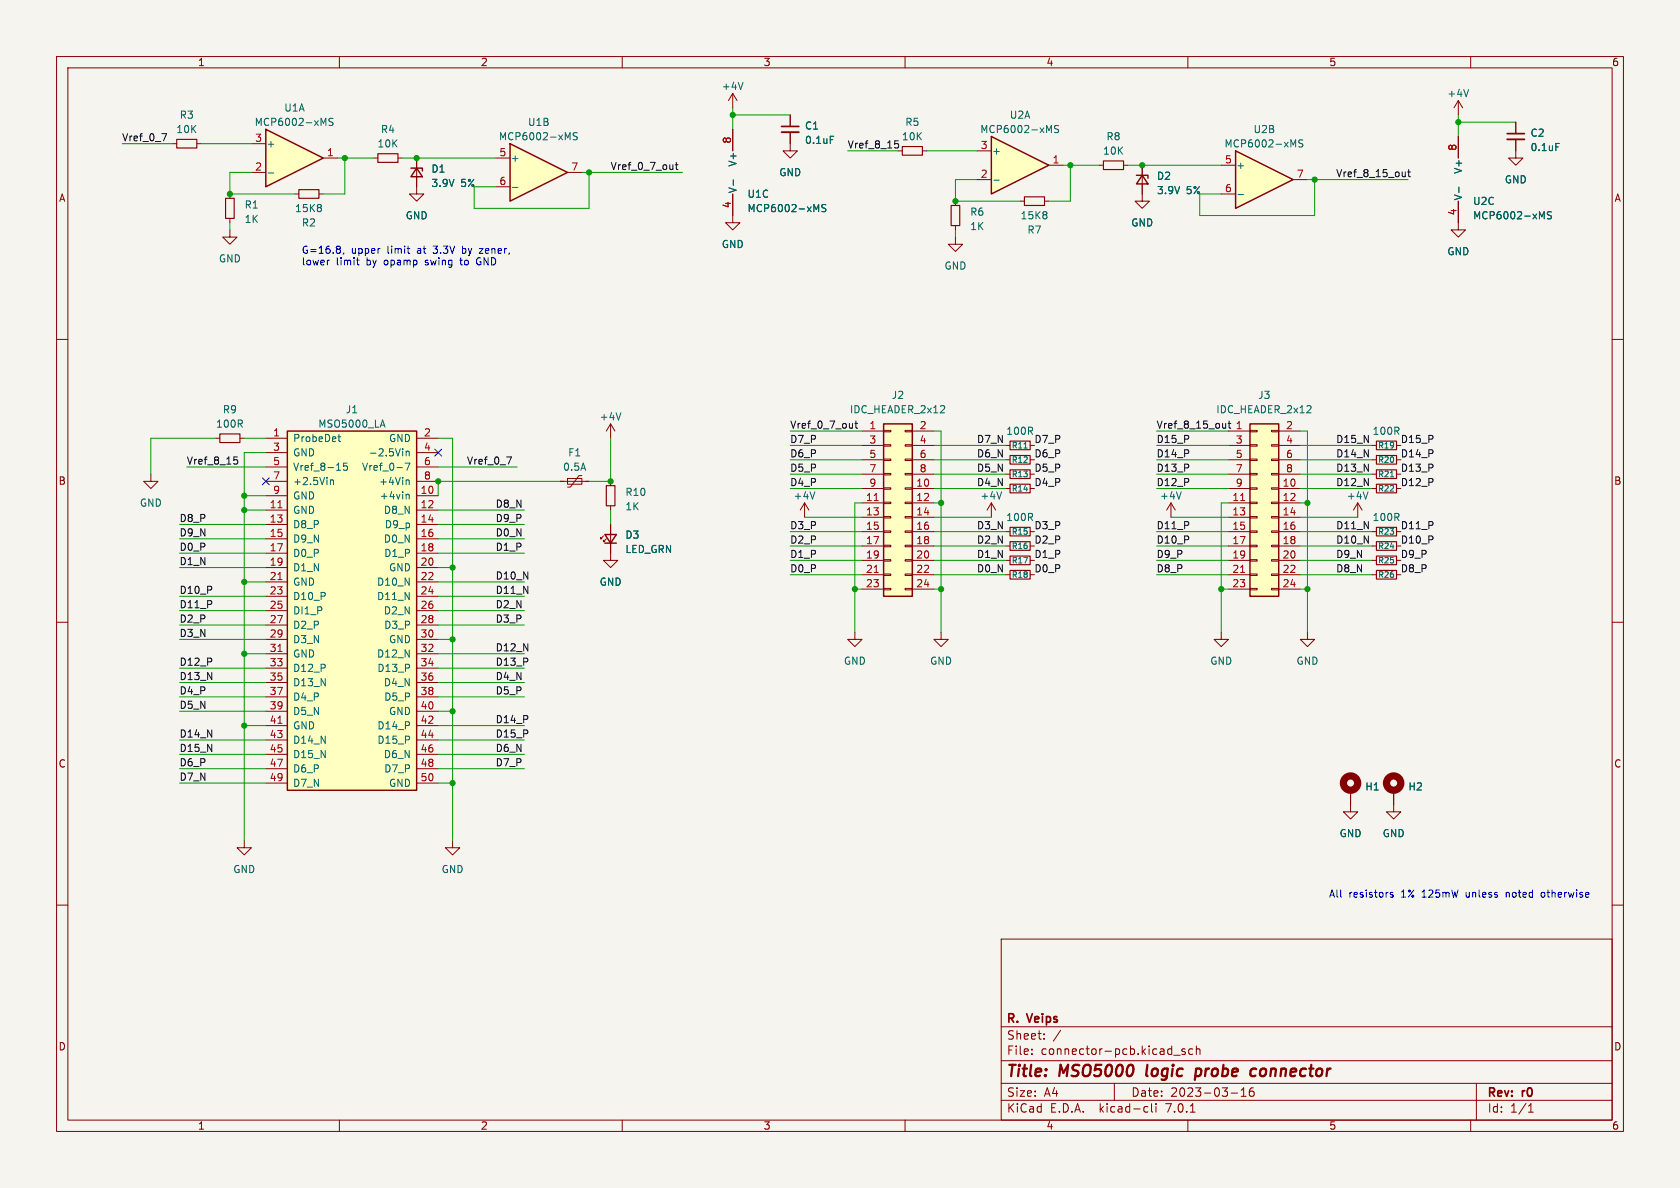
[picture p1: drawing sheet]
<svg xmlns="http://www.w3.org/2000/svg" width="297mm" height="210mm" viewBox="0 0 297 210" stroke-linecap="round" stroke-linejoin="round" font-family="sans-serif">
<path d="M0 0h297v210h-297z" fill="#f5f4ef" stroke="#f5f4ef" stroke-width=".18"/>
<g fill="none" stroke="#840000" stroke-width=".18">
<path d="M10 10h277v190h-277zM12 12h273v186h-273zM60 10v2M110 10v2M160 10v2M210 10v2M257.8 17.8v2.5M257.8 17.8l-.8 1.3M257.8 17.8l.8 1.3M260 10v2M52.1 34.3h.7M56.4 34.3h.7"/>
<path d="M66 27.9h.8M70.4 27.9h.7M73.7 27.9v6.4h1.2l-1.2 1.3-1.3-1.3h1.3M194.3 29.2h.8M198.6 29.2h.8M201.9 29.2v6.4h1.3l-1.3 1.2-1.2-1.2h1.2M257.8 35.6v5h1.3l-1.3 1.3-1.3-1.3h1.3M257.8 24.1v3.8M268 24.6v3.3h1.2l-1.2 1.3-1.3-1.3h1.3M268 21.6v2M10 60h2M285 60h2"/>
<path d="M38.1 77.5h.8M42.4 77.5h.8M47 77.5h3.8M73.7 77.5h3.8M217.2 76.2h3.8M217.2 78.7h3.8M221 78.6h1.2v.3h-1.2zM221 76.1h1.2v.2h-1.2zM224.8 78.6h1.3v.3h-1.3zM224.8 76.1h1.3v.2h-1.3zM226.1 76.2h3.8M226.1 78.7h3.8"/>
<path d="M242.6 78.7h.7M246.9 78.7h.7M26.7 83.8v1.3h1.2l-1.2 1.3-1.3-1.3h1.3M47 87.6h3.8M47 90.2h3.8M47 92.7h3.8M47 95.3h3.8M47 97.8h3.8M47 80h3.8M47 82.6h3.8M47 85.1h3.8M73.7 87.6h3.8"/>
<path d="M73.7 90.2h3.8M73.7 92.7h3.8M73.7 95.3h3.8M73.7 97.8h3.8M73.7 80h3.8M73.7 82.6h3.8M73.7 85.1h3.8M177.8 99.1h.8M182.1 99.1h.8M207 88.9l-.8 1.3M207 88.9v2.5M207 88.9l.8 1.3"/>
<path d="M217.2 86.4h3.8M217.2 88.9h3.8M217.2 91.4h3.8M217.2 94h3.8M217.2 96.5h3.8M217.2 99.1h3.8M217.2 81.3h3.8M217.2 83.8h3.8M221 98.9h1.2v.3h-1.2zM221 96.4h1.2v.2h-1.2zM221 93.9h1.2v.2h-1.2zM221 91.3h1.2v.3h-1.2z"/>
<path d="M221 88.8h1.2v.2h-1.2zM221 86.2h1.2v.3h-1.2zM221 83.7h1.2v.2h-1.2zM221 81.2h1.2v.2h-1.2zM224.8 98.9h1.3v.3h-1.3zM224.8 96.4h1.3v.2h-1.3zM224.8 93.9h1.3v.2h-1.3zM224.8 91.3h1.3v.3h-1.3zM224.8 88.8h1.3v.2h-1.3zM224.8 86.2h1.3v.3h-1.3zM224.8 83.7h1.3v.2h-1.3zM224.8 81.2h1.3v.2h-1.3z"/>
<path d="M226.1 86.4h3.8M226.1 88.9h3.8M226.1 91.4h3.8M226.1 94h3.8M226.1 96.5h3.8M226.1 99.1h3.8M226.1 81.3h3.8M226.1 83.8h3.8M240 88.9l-.7 1.3M240 88.9v2.5M240 88.9l.8 1.3M242.6 86.4h.7"/>
<path d="M242.6 81.3h.7M242.6 83.8h.7M246.9 86.4h.7M246.9 81.3h.7M246.9 83.8h.7M10 110h2M47 100.3h3.8M47 102.9h3.8M47 105.4h3.8M47 108h3.8M47 110.5h3.8M47 113h3.8"/>
<path d="M47 115.6h3.8M47 118.1h3.8M73.7 100.3h3.8M73.7 102.9h3.8M73.7 105.4h3.8M73.7 108h3.8M73.7 110.5h3.8M73.7 113h3.8M73.7 115.6h3.8M73.7 118.1h3.8M151.1 111.8v1.2h1.3l-1.3 1.3-1.2-1.3h1.2M177.8 101.6h.8"/>
<path d="M182.1 101.6h.8M215.9 111.8v1.2h1.3l-1.3 1.3-1.3-1.3h1.3M217.2 101.6h3.8M217.2 104.1h3.8M221 104h1.2v.3h-1.2zM221 101.5h1.2v.2h-1.2zM224.8 104h1.3v.3h-1.3zM224.8 101.5h1.3v.2h-1.3zM226.1 101.6h3.8M226.1 104.1h3.8M231.1 111.8v1.2h1.3l-1.3 1.3-1.2-1.3h1.2M242.6 101.6h.7"/>
<path d="M246.9 101.6h.7M285 110h2M47 120.7h3.8M47 123.2h3.8M47 125.7h3.8M47 128.3h3.8M47 130.8h3.8M47 133.4h3.8M47 135.9h3.8M47 138.4h3.8M73.7 120.7h3.8M73.7 123.2h3.8"/>
<path d="M73.7 125.7h3.8M73.7 128.3h3.8M73.7 130.8h3.8M73.7 133.4h3.8M73.7 135.9h3.8M73.7 138.4h3.8M238.8 139.7v3.8h1.2l-1.2 1.3-1.3-1.3h1.3M246.4 139.7v3.8h1.2l-1.2 1.3-1.3-1.3h1.3M10 160h2M285 160h2M177 166h108v32h-108zM60 198v2"/>
<path d="M110 198v2M160 198v2M177 194.5h108M177 191.5h108M177 187.5h108M177 181.5h108M182.4 186.3v.1M182.4 185.5v.1M184.6 183.6v.1M184.6 182.8v.1M197 191.5v3M202.5 195.6l.4 .1"/>
<path d="M202.9 196.5l-.4 .1M203.6 195.1v1.3l.2 .2M204.4 195.1v.1M204.4 195.6v1M207.5 186.5h1.1M209.5 185.5l-.4-.1-.2 .2 .1 .2 .5 .2v.3h-.6M210 198v2M210.4 196.6h.9M210.9 185.5l-.5-.1-.3 .3v.4l.2 .2h.6M211.5 185.5l.2-.1 .4 .1v.9M211.5 184.9v1.5M217.6 193.2h1.2"/>
<path d="M219.4 193.8h.9M219.4 192.7l.5-.4v1.5M221.6 192.3a.59 .59 0 0 0-.7 .6v.6l.1 .2 .4 .1 .2-.1 .1-.5-.1-.3h-.5l-.2 .3M260 198v2M261 191.5v6.5M270.2 196.6h.9M270.2 195.5l.4-.4v1.5"/>
</g>
<path d="M211.3 190.1l.6 .1M211.5 188.9l-.3 2M212.1 188.9l-.6 .1M221.3 189l.2-.1 .6 .1M221.9 190.1l-.5 .1" fill="none" stroke="#840000" stroke-width=".4"/>
<g fill="#ffffc2" stroke="#ffffc2" stroke-width=".18">
<path d="M221 74.9h5.1v30.5h-5.1z"/>
<path d="M50.8 76.2h22.9v63.5h-22.9z"/>
</g>
<path d="M72.6 29.7h2.1v.5M73.7 29.7l1 1.5h-2.1zM200.9 31h2v.5M201.9 31l1 1.5h-2zM50.8 76.2h22.9v63.5h-22.9zM221 74.9h5.1v30.5h-5.1z" fill="none" stroke="#840000" stroke-width=".25"/>
<path d="M49.1 89.8h.8M219.3 88.5h.7M49.1 102.5h.8M49.1 115.2h.8M219.3 101.2h.7M49.1 127.9h.8" fill="none" stroke="#a90000" stroke-width=".18"/>
<g fill="none" stroke="#006464" stroke-width=".18">
<path d="M259.6 15.8l-.4 1.3M56.8 36.3v.3M56.8 36.8v.5M257.9 33.1v.9M272.6 38.3l.4-.9v1.3M274.3 37.5l-.5-.1-.3 .3 .2 .3 .5 .2v.4l-.2 .1-.5-.1M275.1 25.4h.6M59.7 77.2h.5M59.9 76.8v1.1l.3 .2M67.3 75.2h.6M67.6 74.2l.5 1.3M71.2 79.3v.1"/>
<path d="M71.2 79.8v.8M71.8 79.8v.8M71.8 79.9l.2-.1h.3v.8M231.7 71.8l.1 .1-.1 .4-.7 .7h.8M58.4 84.8v.9M58.4 85l.2-.2 .3 .1 .1 .8M59.5 83.1h.7M61.4 81.9h-.6l-.1 .6 .2-.1h.4l.1 .2v.4l-.2 .1-.5-.1M71.6 81.9h.9l-.6 1.2M71.8 87.4v.8M71.8 87.5l.2-.1h.3v.8M71.9 84.9h.4v.8"/>
<path d="M208.8 86.9l-.4 1.3M241.8 86.9l-.4 1.3M245.8 84.3h.6"/>
</g>
<path d="M52.8 33.5h3.6v1.6h-3.6zM66.8 27.2h3.6v1.5h-3.6zM195.1 28.4h3.5v1.6h-3.5zM38.9 76.7h3.5v1.5h-3.5zM243.3 78h3.6v1.5h-3.6zM178.6 98.3h3.5v1.5h-3.5zM243.3 85.6h3.6v1.5h-3.6zM243.3 83.1h3.6v1.5h-3.6zM243.3 80.5h3.6v1.5h-3.6zM178.6 100.8h3.5v1.6h-3.5zM243.3 100.8h3.6v1.6h-3.6z" fill="none" stroke="#840000" stroke-width=".2"/>
<g fill="none" stroke="#840000" stroke-width="1.3">
<circle cx="238.8" cy="138.4" r="1.27"/>
<circle cx="246.4" cy="138.4" r="1.27"/>
</g>
<path d="M266.4 24.6h3.1" fill="none" stroke="#840000" stroke-width=".33"/>
<path d="M266.4 23.6h3.1" fill="none" stroke="#840000" stroke-width=".3"/>
<path d="M47 22.9l10.1 5-10.1 5.1z" fill="#ffffc2"/>
<path d="M47 22.9l10.1 5-10.1 5.1z" fill="none" stroke="#840000" stroke-width=".25"/>
<path d="M44.4 30.5h2.6M44.4 25.4h2.6M57.1 27.9h2.6" fill="none" stroke="#840000" stroke-width=".18"/>
<path d="M47.4 30.6h1M57.2 21.8l.4-.9v1.3M58.9 21l-.5-.1-.2 .1v.4l.6 .2 .1 .3-.3 .3-.5-.1" fill="none" stroke="#006464" stroke-width=".18"/>
<path d="M218.4 26.7l10.2 5.1-10.2 5z" fill="#ffffc2"/>
<path d="M218.4 26.7l10.2 5.1-10.2 5zM106.9 94.5h2.1l-1.1 1.5zM106.9 96h2.1" fill="none" stroke="#840000" stroke-width=".25"/>
<g fill="none" stroke="#840000" stroke-width=".18">
<path d="M30.5 25.4h.7M34.8 25.4h.8M129.5 38.1v1.3h1.3l-1.3 1.2-1.2-1.2h1.2M215.9 29.2h2.5M215.9 34.3h2.5M228.6 31.8h2.5M107.9 74.9l-.7 1.3M107.9 74.9v2.6M107.9 74.9l.8 1.3M106.7 94.7l-.5 .6v-.3v.3h.2M107.2 95.3l-.5 .5v-.3v.3h.2M107.9 92.7v6.4h1.3l-1.3 1.2-1.2-1.2h1.2"/>
<path d="M107.9 85.1v.8M107.9 89.4v.8M177.8 94h.8M177.8 96.5h.8M182.1 94h.8M182.1 96.5h.8M242.6 94h.7M242.6 96.5h.7M242.6 99.1h.7M246.9 94h.7M246.9 96.5h.7M246.9 99.1h.7"/>
<path d="M166.4 111.8v1.2h1.2l-1.2 1.3-1.3-1.3h1.3M43.2 148.6v1.3h1.2l-1.2 1.2-1.3-1.2h1.3"/>
</g>
<path d="M218.9 34.4h.9M228.6 25.6l.5-.9v1.3M230.3 24.8l-.5-.1-.2 .3 .1 .3 .6 .2v.4l-.2 .1-.5-.1M109.8 73l-.5 1.2" fill="none" stroke="#006464" stroke-width=".18"/>
<path d="M31.2 24.6h3.6v1.6h-3.6zM107.2 85.9h1.5v3.5h-1.5zM178.6 93.2h3.5v1.5h-3.5zM178.6 95.8h3.5v1.5h-3.5zM243.3 93.2h3.6v1.5h-3.6zM243.3 95.8h3.6v1.5h-3.6zM243.3 98.3h3.6v1.5h-3.6z" fill="none" stroke="#840000" stroke-width=".2"/>
<path d="M90.2 25.4l10.1 5.1-10.1 5.1z" fill="#ffffc2"/>
<path d="M90.2 25.4l10.1 5.1-10.1 5.1z" fill="none" stroke="#840000" stroke-width=".25"/>
<path d="M87.6 27.9h2.6M87.6 33h2.6M100.3 30.5h2.6M175.3 88.9l-.8 1.3M175.3 88.9v2.5M175.3 88.9l.7 1.3" fill="none" stroke="#840000" stroke-width=".18"/>
<path d="M90.6 33.1h1M100.4 24.4l.4-1v1.3M102.1 23.5l-.5-.1-.2 .2v.3l.5 .3 .2 .3-.3 .2h-.5M177.1 86.9l-.4 1.3" fill="none" stroke="#006464" stroke-width=".18"/>
<path d="M175.3 24.1l10.1 5.1-10.1 5.1z" fill="#ffffc2"/>
<path d="M175.3 24.1l10.1 5.1-10.1 5.1zM156.2 74.9h5.1v30.5h-5.1z" fill="none" stroke="#840000" stroke-width=".25"/>
<g fill="none" stroke="#840000" stroke-width=".18">
<path d="M129.5 16.5l-.7 1.3M129.5 16.5v2.6M129.5 16.5l.8 1.3M40.6 34.3v.8M40.6 38.6v.8M73.7 27.9v1.8M73.7 31.2v1.8M129.5 22.9v3.8M129.5 34.3v3.8M139.7 23.4v3.3h1.3l-1.3 1.2-1.3-1.2h1.3M139.7 20.3v2.1M158.7 26.7h.8"/>
<path d="M163.1 26.7h.7M168.9 35.6v.7M168.9 39.9v.7M172.7 31.8h2.6M172.7 26.7h2.6M180.3 35.6h.8M184.7 35.6h.7M185.4 29.2h2.6M201.9 29.2v1.8M201.9 32.5v1.8M257.8 24.1v3.8M257.8 35.6v3.8"/>
<path d="M268 21.6v2M268 24.6v2.1M40.6 40.6v1.3h1.3l-1.3 1.3-1.2-1.3h1.2M168.9 41.9v1.3h1.3l-1.3 1.3-1.3-1.3h1.3M152.4 78.7h3.8M152.4 76.2h3.8M156.2 78.6h1.3v.3h-1.3zM156.2 76.1h1.3v.2h-1.3zM160 78.6h1.3v.3h-1.3zM160 76.1h1.3v.2h-1.3zM161.3 78.7h3.8M161.3 76.2h3.8"/>
<path d="M177.8 78.7h.8M182.1 78.7h.8M99.1 85.1h5M100.3 84.6h2.6v1h-2.6zM102.9 84.1h-.5l-1.6 2h-.5M107.9 92.7v1.8M107.9 96v1.8M142.2 88.9l-.7 1.3M142.2 88.9v2.5M142.2 88.9l.8 1.3M152.4 83.8h3.8M152.4 86.4h3.8"/>
<path d="M152.4 88.9h3.8M152.4 91.4h3.8M152.4 94h3.8M152.4 96.5h3.8M152.4 99.1h3.8M152.4 81.3h3.8M156.2 98.9h1.3v.3h-1.3zM156.2 96.4h1.3v.2h-1.3zM156.2 93.9h1.3v.2h-1.3zM156.2 91.3h1.3v.3h-1.3zM156.2 88.8h1.3v.2h-1.3zM156.2 86.2h1.3v.3h-1.3z"/>
<path d="M156.2 83.7h1.3v.2h-1.3zM156.2 81.2h1.3v.2h-1.3zM160 98.9h1.3v.3h-1.3zM160 96.4h1.3v.2h-1.3zM160 93.9h1.3v.2h-1.3zM160 91.3h1.3v.3h-1.3zM160 88.8h1.3v.2h-1.3zM160 86.2h1.3v.3h-1.3zM160 83.7h1.3v.2h-1.3zM160 81.2h1.3v.2h-1.3zM161.3 83.8h3.8M161.3 86.4h3.8"/>
<path d="M161.3 88.9h3.8M161.3 91.4h3.8M161.3 94h3.8M161.3 96.5h3.8M161.3 99.1h3.8M161.3 81.3h3.8M177.8 83.8h.8M177.8 86.4h.8M177.8 81.3h.8M182.1 83.8h.8M182.1 86.4h.8M182.1 81.3h.8"/>
<path d="M152.4 101.6h3.8M152.4 104.1h3.8M156.2 104h1.3v.3h-1.3zM156.2 101.5h1.3v.2h-1.3zM160 104h1.3v.3h-1.3zM160 101.5h1.3v.2h-1.3zM161.3 101.6h3.8M161.3 104.1h3.8M238.8 139.7v2.5M246.4 139.7v2.5M80 148.6v1.3h1.3l-1.3 1.2-1.3-1.2h1.3"/>
</g>
<g fill="none" stroke="#006464" stroke-width=".18">
<path d="M131.4 14.6l-.5 1.2M129.6 31.8v1M144.3 37.1l.4-1v1.3M146 36.2l-.5-.1-.2 .2v.3l.6 .3 .1 .3-.2 .2h-.5M146.8 24.1h.6M175.7 31.9h1M185 37.5v.3M185 38.1v.5M185.5 23.1l.4-.9v1.2M187.1 22.2h-.4l-.3 .2 .1 .3 .6 .3v.3l-.2 .1h-.5M257.9 33.1v.9M272.6 38.3l.4-.9v1.3"/>
<path d="M274.3 37.5l-.5-.1-.3 .3 .2 .3 .5 .2v.4l-.2 .1-.5-.1M275.1 25.4h.6M166.9 71.8l.1 .1-.1 .4-.7 .7h.8M181 79.2h.6M144.1 86.9l-.5 1.3"/>
</g>
<path d="M39.9 35.1h1.5v3.5h-1.5zM159.5 25.9h3.6v1.5h-3.6zM168.1 36.3h1.6v3.6h-1.6zM181.1 34.8h3.6v1.5h-3.6zM178.6 78h3.5v1.5h-3.5zM178.6 83.1h3.5v1.5h-3.5zM178.6 80.5h3.5v1.5h-3.5zM178.6 85.6h3.5v1.5h-3.5z" fill="none" stroke="#840000" stroke-width=".2"/>
<path d="M156.2 74.9h5.1v30.5h-5.1z" fill="#ffffc2" stroke="#ffffc2" stroke-width=".18"/>
<path d="M154.5 88.5h.8M154.5 101.2h.8" fill="none" stroke="#a90000" stroke-width=".18"/>
<path d="M138.2 23.4h3" fill="none" stroke="#840000" stroke-width=".33"/>
<path d="M138.2 22.4h3" fill="none" stroke="#840000" stroke-width=".3"/>
<g fill="none" stroke="#0f0f0f" stroke-width=".18">
<path d="M28.6 23.6h.9l-.6 1.3M119.4 29.1h.5M119.6 28.7v1.1l.3 .2M158.2 24.9h.6M158.3 25.4h.3l.3 .2-.1 .4-.5 .2M248.4 30.4v.8M248.4 31.1v.1M248.9 30.4h.4M249 30v1.1l.3 .1M151.1 74.8h.5M151.3 74.4v1.1l.3 .2M216.7 74.8v.9"/>
<path d="M216.7 75.6h-.1M217.1 74.8h.5M217.3 74.4v1.1l.3 .2M41.4 80.8h.6M41.5 81.3h.3l.2 .2v.4l-.5 .1M89.6 80.8h.8l-.5 1.2"/>
</g>
<path d="M58.1 46h.1M60.1 43.6v.3M60.1 44.2v.5M60.8 44.7l-.1 .3M63 46h.5M63.2 45.6v1.1l.3 .1M72 43.9h.5M72.2 44.7l.3 .1M84.7 43.9h.7l-.7 .9h.7M246.3 157.8l-.3-.1-.2 .2v.2l.5 .1v.3h-.5" fill="none" stroke="#0000c2" stroke-width=".18"/>
<g fill="none" stroke="#009600" stroke-width=".18">
<path d="M129.5 19.1v3.8M21.6 25.4h8.9M35.6 25.4h8.8M40.6 39.4v1.2M44.4 30.5h-3.8v3.8h11.5M59.7 27.9h6.3M61 27.9v6.4h-3.9M71.1 27.9h16.5M102.9 30.5h17.7M104.1 30.5v6.3h-20.3v-3.8h3.8M129.5 20.3h10.2M149.9 26.7h8.8"/>
<path d="M163.8 26.7h8.9M172.7 31.8h-3.8v3.8h11.4M188 29.2h6.3M189.2 29.2v6.4h-3.8M199.4 29.2h16.5M231.1 31.8h17.8M232.4 31.8v6.3h-20.3v-3.8h3.8M257.8 20.3v3.8M257.8 21.6h10.2M168.9 40.6v1.3M38.1 77.5h-11.4v6.3M43.2 77.5h3.8"/>
<path d="M77.5 77.5h2.5v71.1M107.9 77.5v7.6h-3.8M139.7 78.7h12.7M139.7 76.2h12.7M165.1 76.2h1.3v35.6M165.1 78.7h12.7M204.5 78.7h12.7M204.5 76.2h12.7M229.9 78.7h12.7M229.9 76.2h1.2v35.6M31.7 95.3h15.3M31.7 97.8h15.3"/>
<path d="M31.7 92.7h15.3M33 82.6h14M43.2 90.2h3.8M43.2 87.6h3.8M47 80h-3.8v68.6M77.5 95.3h15.2M77.5 97.8h15.2M77.5 82.6h13.9M77.5 92.7h15.2M77.5 90.2h15.2M99.1 85.1h-21.6v2.5M107.9 90.2v2.5"/>
<path d="M139.7 96.5h12.7M139.7 99.1h12.7M139.7 81.3h12.7M139.7 83.8h12.7M139.7 94h12.7M139.7 86.4h12.7M142.2 91.4h10.2M152.4 88.9h-1.3v22.9M165.1 96.5h12.7M165.1 99.1h12.7M165.1 91.4h10.2M165.1 88.9h1.3"/>
<path d="M165.1 81.3h12.7M165.1 83.8h12.7M165.1 94h12.7M165.1 86.4h12.7M204.5 96.5h12.7M204.5 99.1h12.7M204.5 81.3h12.7M204.5 83.8h12.7M204.5 94h12.7M204.5 86.4h12.7M207 91.4h10.2M217.2 88.9h-1.3v22.9"/>
<path d="M229.9 96.5h12.7M229.9 99.1h12.7M229.9 91.4h10.1M229.9 88.9h1.2M229.9 81.3h12.7M229.9 83.8h12.7M229.9 94h12.7M229.9 86.4h12.7M31.7 110.5h15.3M31.7 113h15.3M31.7 108h15.3M31.7 105.4h15.3"/>
<path d="M31.7 118.1h15.3M31.7 100.3h15.3M43.2 102.9h3.8M43.2 115.6h3.8M77.5 110.5h15.2M77.5 113h2.5M77.5 108h15.2M77.5 105.4h15.2M77.5 118.1h15.2M77.5 102.9h15.2M77.5 100.3h2.5M77.5 115.6h15.2"/>
<path d="M139.7 101.6h12.7M151.1 104.1h1.3M165.1 101.6h12.7M165.1 104.1h1.3M204.5 101.6h12.7M215.9 104.1h1.3M229.9 101.6h12.7M229.9 104.1h1.2M31.7 135.9h15.3M31.7 120.7h15.3M31.7 130.8h15.3M31.7 133.4h15.3"/>
<path d="M31.7 138.4h15.3M31.7 123.2h15.3M31.7 125.7h15.3M43.2 128.3h3.8M77.5 135.9h15.2M77.5 120.7h15.2M77.5 130.8h15.2M77.5 133.4h15.2M77.5 138.4h2.5M77.5 123.2h15.2M77.5 125.7h2.5M77.5 128.3h15.2"/>
</g>
<path d="M76.9 79.4l1.2 1.2M78.1 79.4l-1.2 1.2M46.4 84.5l1.2 1.2M47.6 84.5l-1.2 1.2" fill="none" stroke="#000084" stroke-width=".18"/>
<g fill="#009600" stroke="#009600" stroke-width=".18">
<circle cx="104.1" cy="30.5" r=".46"/>
<circle cx="168.9" cy="35.6" r=".46"/>
<circle cx="129.5" cy="20.3" r=".46"/>
<circle cx="232.4" cy="31.8" r=".46"/>
<circle cx="189.2" cy="29.2" r=".46"/>
<circle cx="257.8" cy="21.6" r=".46"/>
<circle cx="201.9" cy="29.2" r=".46"/>
<circle cx="151.1" cy="104.1" r=".46"/>
<circle cx="166.4" cy="104.1" r=".46"/>
<circle cx="231.1" cy="104.1" r=".46"/>
<circle cx="231.1" cy="88.9" r=".46"/>
<circle cx="215.9" cy="104.1" r=".46"/>
<circle cx="166.4" cy="88.9" r=".46"/>
<circle cx="43.2" cy="87.6" r=".46"/>
<circle cx="77.5" cy="85.1" r=".46"/>
<circle cx="43.2" cy="90.2" r=".46"/>
<circle cx="80" cy="125.7" r=".46"/>
<circle cx="80" cy="138.4" r=".46"/>
<circle cx="80" cy="113" r=".46"/>
<circle cx="61" cy="27.9" r=".46"/>
<circle cx="107.9" cy="85.1" r=".46"/>
<circle cx="40.6" cy="34.3" r=".46"/>
<circle cx="73.7" cy="27.9" r=".46"/>
<circle cx="43.2" cy="102.9" r=".46"/>
<circle cx="43.2" cy="128.3" r=".46"/>
<circle cx="43.2" cy="115.6" r=".46"/>
<circle cx="80" cy="100.3" r=".46"/>
</g>
<g font-size="2.8" fill="#840000">
<text x="178" y="190.8">Title:</text>
<text x="187.4" y="190.8">MSO5000</text>
<text x="203.3" y="190.8">logic</text>
<text x="212.6" y="190.8">probe</text>
<text x="223" y="190.8">connector</text>
</g>
<g font-size="2.1" fill="#840000">
<text x="178" y="183.9">Sheet:</text>
<text x="178" y="181.1">R.</text>
<text x="181.8" y="181.1">Veips</text>
<text x="186.2" y="183.9">/</text>
<text x="178" y="186.6">File:</text>
<text x="184" y="186.6">connector-pcb.kicad_sch</text>
<text x="178" y="196.8">KiCad</text>
<text x="178" y="194">Size:</text>
<text x="184.6" y="194">A4</text>
<text x="185.7" y="196.8">E.D.A.</text>
<text x="194.4" y="196.8">kicad-cli</text>
<text x="200" y="194">Date:</text>
<text x="206.2" y="196.8">7.0.1</text>
<text x="206.9" y="194">2023-03-16</text>
<text x="263" y="194.2">Rev:</text>
<text x="263" y="196.8">Id:</text>
<text x="267" y="196.8">1/1</text>
<text x="269.2" y="194.2">r0</text>
</g>
<g font-size="1.8" fill="#840000">
<text x="35" y="11.8">1</text>
<text x="85" y="11.8">2</text>
<text x="135" y="11.8">3</text>
<text x="185" y="11.8">4</text>
<text x="235" y="11.8">5</text>
<text x="285" y="11.8">6</text>
<text x="10.4" y="35.8">A</text>
<text x="285.4" y="35.8">A</text>
<text x="10.3" y="85.8">B</text>
<text x="285.3" y="85.8">B</text>
<text x="10.3" y="135.8">C</text>
<text x="285.3" y="135.8">C</text>
<text x="10.3" y="185.8">D</text>
<text x="285.3" y="185.8">D</text>
<text x="35" y="199.8">1</text>
<text x="85" y="199.8">2</text>
<text x="135" y="199.8">3</text>
<text x="185" y="199.8">4</text>
<text x="235" y="199.8">5</text>
<text x="285" y="199.8">6</text>
</g>
<g font-size="1.8" fill="#006464">
<text x="127.5" y="16.1">+4V</text>
<text x="255.8" y="17.3">+4V</text>
<text x="31.1" y="23.7">10K</text>
<text x="31.7" y="21.1">R3</text>
<text x="45" y="22.4">MCP6002-xMS</text>
<text x="50.2" y="19.9">U1A</text>
<text x="67.3" y="23.7">R4</text>
<text x="93.3" y="22.4">U1B</text>
<text x="142.2" y="23.1">C1</text>
<text x="160" y="22.4">R5</text>
<text x="173.2" y="23.7">MCP6002-xMS</text>
<text x="178.5" y="21.1">U2A</text>
<text x="221.6" y="23.7">U2B</text>
<text x="47.1" y="26.2">+</text>
<text x="66.7" y="26.2">10K</text>
<text x="88.1" y="25">MCP6002-xMS</text>
<text x="90.3" y="28.8">+</text>
<text x="130.4" y="29.6" transform="rotate(-90 130.4 29.6)">V+</text>
<text x="142.2" y="25.6">0.1uF</text>
<text x="159.4" y="25">10K</text>
<text x="175.4" y="27.5">+</text>
<text x="194.9" y="27.5">10K</text>
<text x="195.5" y="25">R8</text>
<text x="216.4" y="26.2">MCP6002-xMS</text>
<text x="270.5" y="24.3">C2</text>
<text x="270.5" y="26.9">0.1uF</text>
<text x="76.2" y="30.7">D1</text>
<text x="76.2" y="33.2">3.9V</text>
<text x="81.4" y="33.2">5%</text>
<text x="130.4" y="34.2" transform="rotate(-90 130.4 34.2)">V-</text>
<text x="132.1" y="35.1">U1C</text>
<text x="137.7" y="31.3">GND</text>
<text x="204.5" y="31.9">D2</text>
<text x="204.5" y="34.5">3.9V</text>
<text x="209.7" y="34.5">5%</text>
<text x="218.6" y="30">+</text>
<text x="258.6" y="35.4" transform="rotate(-90 258.6 35.4)">V-</text>
<text x="258.6" y="30.9" transform="rotate(-90 258.6 30.9)">V+</text>
<text x="266" y="32.6">GND</text>
<text x="43.2" y="37">R1</text>
<text x="43.2" y="39.6">1K</text>
<text x="52.1" y="37.7">15K8</text>
<text x="53.3" y="40.2">R2</text>
<text x="71.7" y="38.9">GND</text>
<text x="132.1" y="37.7">MCP6002-xMS</text>
<text x="171.5" y="38.3">R6</text>
<text x="171.5" y="40.8">1K</text>
<text x="180.4" y="38.9">15K8</text>
<text x="181.6" y="41.5">R7</text>
<text x="199.9" y="40.2">GND</text>
<text x="260.4" y="36.4">U2C</text>
<text x="260.4" y="38.9">MCP6002-xMS</text>
<text x="38.6" y="46.5">GND</text>
<text x="127.5" y="44">GND</text>
<text x="166.9" y="47.8">GND</text>
<text x="255.8" y="45.3">GND</text>
<text x="157.6" y="70.7">J2</text>
<text x="222.4" y="70.7">J3</text>
<text x="38.1" y="75.8">100R</text>
<text x="39.3" y="73.2">R9</text>
<text x="56.2" y="75.8">MSO5000_LA</text>
<text x="61.1" y="73.2">J1</text>
<text x="106" y="74.5">+4V</text>
<text x="150.2" y="73.2">IDC_HEADER_2x12</text>
<text x="177.8" y="77">100R</text>
<text x="215" y="73.2">IDC_HEADER_2x12</text>
<text x="242.6" y="77">100R</text>
<text x="51.8" y="78.3">ProbeDet</text>
<text x="51.8" y="80.8">GND</text>
<text x="51.8" y="83.4">Vref_8-15</text>
<text x="63.9" y="83.4">Vref_0-7</text>
<text x="65.1" y="80.8">-2.5Vin</text>
<text x="68.6" y="78.3">GND</text>
<text x="99.5" y="83.4">0.5A</text>
<text x="100.4" y="80.8">F1</text>
<text x="24.7" y="89.7">GND</text>
<text x="51.8" y="85.9">+2.5Vin</text>
<text x="51.8" y="88.5">GND</text>
<text x="66.9" y="85.9">+4Vin</text>
<text x="67" y="88.5">+4vin</text>
<text x="110.5" y="87.8">R10</text>
<text x="140.2" y="88.5">+4V</text>
<text x="173.3" y="88.5">+4V</text>
<text x="205" y="88.5">+4V</text>
<text x="238" y="88.5">+4V</text>
<text x="51.8" y="91">GND</text>
<text x="51.8" y="93.5">D8_P</text>
<text x="67.7" y="91">D8_N</text>
<text x="67.9" y="93.5">D9_p</text>
<text x="110.5" y="95.4">D3</text>
<text x="110.5" y="90.4">1K</text>
<text x="177.8" y="92.3">100R</text>
<text x="242.6" y="92.3">100R</text>
<text x="51.8" y="96.1">D9_N</text>
<text x="51.8" y="98.6">D0_P</text>
<text x="51.8" y="101.2">D1_N</text>
<text x="67.7" y="96.1">D0_N</text>
<text x="67.8" y="98.6">D1_P</text>
<text x="68.6" y="101.2">GND</text>
<text x="110.5" y="97.9">LED_GRN</text>
<text x="51.8" y="103.7">GND</text>
<text x="51.8" y="106.2">D10_P</text>
<text x="66.5" y="103.7">D10_N</text>
<text x="66.5" y="106.2">D11_N</text>
<text x="106" y="103.7">GND</text>
<text x="51.8" y="108.8">DI1_P</text>
<text x="51.8" y="111.3">D2_P</text>
<text x="51.8" y="113.9">D3_N</text>
<text x="67.7" y="108.8">D2_N</text>
<text x="67.8" y="111.3">D3_P</text>
<text x="68.6" y="113.9">GND</text>
<text x="51.8" y="116.4">GND</text>
<text x="51.8" y="118.9">D12_P</text>
<text x="66.5" y="116.4">D12_N</text>
<text x="66.6" y="118.9">D13_P</text>
<text x="149.1" y="117.7">GND</text>
<text x="164.4" y="117.7">GND</text>
<text x="213.9" y="117.7">GND</text>
<text x="229.1" y="117.7">GND</text>
<text x="51.8" y="121.5">D13_N</text>
<text x="51.8" y="124">D4_P</text>
<text x="67.7" y="121.5">D4_N</text>
<text x="67.8" y="124">D5_P</text>
<text x="51.8" y="126.6">D5_N</text>
<text x="51.8" y="129.1">GND</text>
<text x="51.8" y="131.6">D14_N</text>
<text x="66.6" y="129.1">D14_P</text>
<text x="66.6" y="131.6">D15_P</text>
<text x="68.6" y="126.6">GND</text>
<text x="51.8" y="134.2">D15_N</text>
<text x="51.8" y="136.7">D6_P</text>
<text x="67.7" y="134.2">D6_N</text>
<text x="67.8" y="136.7">D7_P</text>
<text x="51.8" y="139.3">D7_N</text>
<text x="68.6" y="139.3">GND</text>
<text x="241.3" y="139.9">H1</text>
<text x="248.9" y="139.9">H2</text>
<text x="236.8" y="148.1">GND</text>
<text x="244.4" y="148.1">GND</text>
<text x="41.2" y="154.5">GND</text>
<text x="78" y="154.5">GND</text>
</g>
<g font-size="1.8" fill="#0f0f0f">
<text x="21.6" y="25.1">Vref_0_7</text>
<text x="149.9" y="26.3">Vref_8_15</text>
<text x="107.9" y="30.1">Vref_0_7_out</text>
<text x="236.2" y="31.4">Vref_8_15_out</text>
<text x="139.7" y="75.9">Vref_0_7_out</text>
<text x="204.5" y="75.9">Vref_8_15_out</text>
<text x="33" y="82.2">Vref_8_15</text>
<text x="82.5" y="82.2">Vref_0_7</text>
<text x="139.7" y="83.5">D5_P</text>
<text x="139.7" y="78.4">D7_P</text>
<text x="139.7" y="80.9">D6_P</text>
<text x="172.7" y="80.9">D6_N</text>
<text x="172.7" y="83.5">D5_N</text>
<text x="172.7" y="78.4">D7_N</text>
<text x="182.9" y="83.5">D5_P</text>
<text x="182.9" y="78.4">D7_P</text>
<text x="182.9" y="80.9">D6_P</text>
<text x="204.5" y="80.9">D14_P</text>
<text x="204.5" y="78.4">D15_P</text>
<text x="204.5" y="83.5">D13_P</text>
<text x="236.2" y="83.5">D13_N</text>
<text x="236.2" y="80.9">D14_N</text>
<text x="236.2" y="78.4">D15_N</text>
<text x="247.6" y="78.4">D15_P</text>
<text x="247.6" y="83.5">D13_P</text>
<text x="247.6" y="80.9">D14_P</text>
<text x="87.6" y="89.8">D8_N</text>
<text x="139.7" y="86">D4_P</text>
<text x="172.7" y="86">D4_N</text>
<text x="182.9" y="86">D4_P</text>
<text x="204.5" y="86">D12_P</text>
<text x="236.2" y="86">D12_N</text>
<text x="247.6" y="86">D12_P</text>
<text x="31.7" y="92.4">D8_P</text>
<text x="31.7" y="94.9">D9_N</text>
<text x="87.6" y="94.9">D0_N</text>
<text x="87.6" y="92.4">D9_P</text>
<text x="139.7" y="93.6">D3_P</text>
<text x="172.7" y="93.6">D3_N</text>
<text x="182.9" y="93.6">D3_P</text>
<text x="204.5" y="93.6">D11_P</text>
<text x="236.2" y="93.6">D11_N</text>
<text x="247.6" y="93.6">D11_P</text>
<text x="31.7" y="97.4">D0_P</text>
<text x="31.7" y="100">D1_N</text>
<text x="87.6" y="97.4">D1_P</text>
<text x="139.7" y="96.2">D2_P</text>
<text x="139.7" y="98.7">D1_P</text>
<text x="139.7" y="101.3">D0_P</text>
<text x="172.7" y="101.3">D0_N</text>
<text x="172.7" y="98.7">D1_N</text>
<text x="172.7" y="96.2">D2_N</text>
<text x="182.9" y="101.3">D0_P</text>
<text x="182.9" y="98.7">D1_P</text>
<text x="182.9" y="96.2">D2_P</text>
<text x="204.5" y="101.3">D8_P</text>
<text x="204.5" y="98.7">D9_P</text>
<text x="204.5" y="96.2">D10_P</text>
<text x="236.2" y="101.3">D8_N</text>
<text x="236.2" y="98.7">D9_N</text>
<text x="236.2" y="96.2">D10_N</text>
<text x="247.6" y="96.2">D10_P</text>
<text x="247.6" y="98.7">D9_P</text>
<text x="247.6" y="101.3">D8_P</text>
<text x="31.7" y="105.1">D10_P</text>
<text x="31.7" y="107.6">D11_P</text>
<text x="87.6" y="105.1">D11_N</text>
<text x="87.6" y="102.5">D10_N</text>
<text x="87.6" y="107.6">D2_N</text>
<text x="31.7" y="112.7">D3_N</text>
<text x="31.7" y="110.1">D2_P</text>
<text x="87.6" y="110.1">D3_P</text>
<text x="31.7" y="117.8">D12_P</text>
<text x="87.6" y="115.2">D12_N</text>
<text x="87.6" y="117.8">D13_P</text>
<text x="31.7" y="122.8">D4_P</text>
<text x="31.7" y="120.3">D13_N</text>
<text x="31.7" y="125.4">D5_N</text>
<text x="87.6" y="122.8">D5_P</text>
<text x="87.6" y="120.3">D4_N</text>
<text x="31.7" y="130.5">D14_N</text>
<text x="87.6" y="127.9">D14_P</text>
<text x="87.6" y="130.5">D15_P</text>
<text x="31.7" y="135.5">D6_P</text>
<text x="31.7" y="133">D15_N</text>
<text x="87.6" y="133">D6_N</text>
<text x="87.6" y="135.5">D7_P</text>
<text x="31.7" y="138.1">D7_N</text>
</g>
<g font-size="1.8" fill="#a90000">
<text x="45.1" y="25.1">3</text>
<text x="57.8" y="27.7">1</text>
<text x="88.2" y="27.7">5</text>
<text x="129.3" y="25.4" transform="rotate(-90 129.3 25.4)">8</text>
<text x="173.3" y="26.4">3</text>
<text x="186" y="29">1</text>
<text x="216.5" y="29">5</text>
<text x="257.6" y="26.7" transform="rotate(-90 257.6 26.7)">8</text>
<text x="45.1" y="30.2">2</text>
<text x="88.2" y="32.8">6</text>
<text x="100.9" y="30.2">7</text>
<text x="173.3" y="31.5">2</text>
<text x="216.5" y="34">6</text>
<text x="229.2" y="31.5">7</text>
<text x="129.3" y="36.9" transform="rotate(-90 129.3 36.9)">4</text>
<text x="257.6" y="38.1" transform="rotate(-90 257.6 38.1)">4</text>
<text x="48.2" y="77.2">1</text>
<text x="74.9" y="77.2">2</text>
<text x="153.6" y="75.9">1</text>
<text x="162.5" y="75.9">2</text>
<text x="218.4" y="75.9">1</text>
<text x="227.3" y="75.9">2</text>
<text x="48.2" y="79.8">3</text>
<text x="48.2" y="82.3">5</text>
<text x="74.9" y="79.8">4</text>
<text x="74.9" y="82.3">6</text>
<text x="153.6" y="78.5">3</text>
<text x="153.6" y="81">5</text>
<text x="153.6" y="83.6">7</text>
<text x="162.5" y="78.5">4</text>
<text x="162.5" y="81">6</text>
<text x="162.5" y="83.6">8</text>
<text x="218.4" y="78.5">3</text>
<text x="218.4" y="81">5</text>
<text x="218.4" y="83.6">7</text>
<text x="227.3" y="78.5">4</text>
<text x="227.3" y="81">6</text>
<text x="227.3" y="83.6">8</text>
<text x="47.6" y="89.9">11</text>
<text x="48.2" y="84.8">7</text>
<text x="48.2" y="87.4">9</text>
<text x="74.3" y="87.4">10</text>
<text x="74.3" y="89.9">12</text>
<text x="74.9" y="84.8">8</text>
<text x="153" y="88.6">11</text>
<text x="153.6" y="86.1">9</text>
<text x="161.9" y="86.1">10</text>
<text x="161.9" y="88.6">12</text>
<text x="217.8" y="88.6">11</text>
<text x="218.4" y="86.1">9</text>
<text x="226.7" y="86.1">10</text>
<text x="226.7" y="88.6">12</text>
<text x="47.6" y="92.5">13</text>
<text x="47.6" y="95">15</text>
<text x="74.3" y="92.5">14</text>
<text x="74.3" y="95">16</text>
<text x="153" y="91.2">13</text>
<text x="153" y="93.7">15</text>
<text x="161.9" y="91.2">14</text>
<text x="161.9" y="93.7">16</text>
<text x="217.8" y="91.2">13</text>
<text x="217.8" y="93.7">15</text>
<text x="226.7" y="91.2">14</text>
<text x="226.7" y="93.7">16</text>
<text x="47.6" y="97.5">17</text>
<text x="47.6" y="100.1">19</text>
<text x="74.3" y="97.5">18</text>
<text x="74.3" y="100.1">20</text>
<text x="153" y="96.3">17</text>
<text x="153" y="98.8">19</text>
<text x="153" y="101.3">21</text>
<text x="161.9" y="96.3">18</text>
<text x="161.9" y="98.8">20</text>
<text x="161.9" y="101.3">22</text>
<text x="217.8" y="96.3">17</text>
<text x="217.8" y="98.8">19</text>
<text x="217.8" y="101.3">21</text>
<text x="226.7" y="96.3">18</text>
<text x="226.7" y="98.8">20</text>
<text x="226.7" y="101.3">22</text>
<text x="47.6" y="102.6">21</text>
<text x="47.6" y="105.2">23</text>
<text x="47.6" y="107.7">25</text>
<text x="74.3" y="102.6">22</text>
<text x="74.3" y="105.2">24</text>
<text x="74.3" y="107.7">26</text>
<text x="153" y="103.9">23</text>
<text x="161.9" y="103.9">24</text>
<text x="217.8" y="103.9">23</text>
<text x="226.7" y="103.9">24</text>
<text x="47.6" y="110.2">27</text>
<text x="47.6" y="112.8">29</text>
<text x="74.3" y="110.2">28</text>
<text x="74.3" y="112.8">30</text>
<text x="47.6" y="115.3">31</text>
<text x="47.6" y="117.9">33</text>
<text x="74.3" y="115.3">32</text>
<text x="74.3" y="117.9">34</text>
<text x="47.6" y="120.4">35</text>
<text x="47.6" y="122.9">37</text>
<text x="47.6" y="125.5">39</text>
<text x="74.3" y="120.4">36</text>
<text x="74.3" y="122.9">38</text>
<text x="74.3" y="125.5">40</text>
<text x="47.6" y="128">41</text>
<text x="47.6" y="130.6">43</text>
<text x="74.3" y="128">42</text>
<text x="74.3" y="130.6">44</text>
<text x="47.6" y="133.1">45</text>
<text x="47.6" y="135.6">47</text>
<text x="74.3" y="133.1">46</text>
<text x="74.3" y="135.6">48</text>
<text x="47.6" y="138.2">49</text>
<text x="74.3" y="138.2">50</text>
</g>
<g font-size="1.8" fill="#0000c2">
<text x="53.3" y="44.9">G=16.8,</text>
<text x="53.3" y="47">lower</text>
<text x="59.5" y="47">limit</text>
<text x="62.1" y="44.9">upper</text>
<text x="64.8" y="47">by</text>
<text x="68.1" y="47">opamp</text>
<text x="68.5" y="44.9">limit</text>
<text x="73.9" y="44.9">at</text>
<text x="75.4" y="47">swing</text>
<text x="76.9" y="44.9">3.3V</text>
<text x="81.8" y="47">to</text>
<text x="82.1" y="44.9">by</text>
<text x="84.8" y="47">GND</text>
<text x="85.3" y="44.9">zener,</text>
<text x="234.9" y="158.8">All</text>
<text x="238.5" y="158.8">resistors</text>
<text x="247.8" y="158.8">1% 125mW</text>
<text x="259.4" y="158.8">unless</text>
<text x="266.6" y="158.8">noted</text>
<text x="273" y="158.8">otherwise</text>
</g>
<g font-size="1.4" fill="#006464">
<text x="178.8" y="79.4">R11</text>
<text x="178.8" y="82">R12</text>
<text x="243.6" y="79.4">R19</text>
<text x="243.6" y="82">R20</text>
<text x="178.8" y="84.5">R13</text>
<text x="178.8" y="87.1">R14</text>
<text x="243.6" y="87.1">R22</text>
<text x="243.6" y="84.5">R21</text>
<text x="178.8" y="94.7">R15</text>
<text x="243.6" y="94.7">R23</text>
<text x="178.8" y="99.8">R17</text>
<text x="178.8" y="97.2">R16</text>
<text x="243.6" y="97.2">R24</text>
<text x="243.6" y="99.8">R25</text>
<text x="178.8" y="102.3">R18</text>
<text x="243.6" y="102.3">R26</text>
</g>
</svg>
